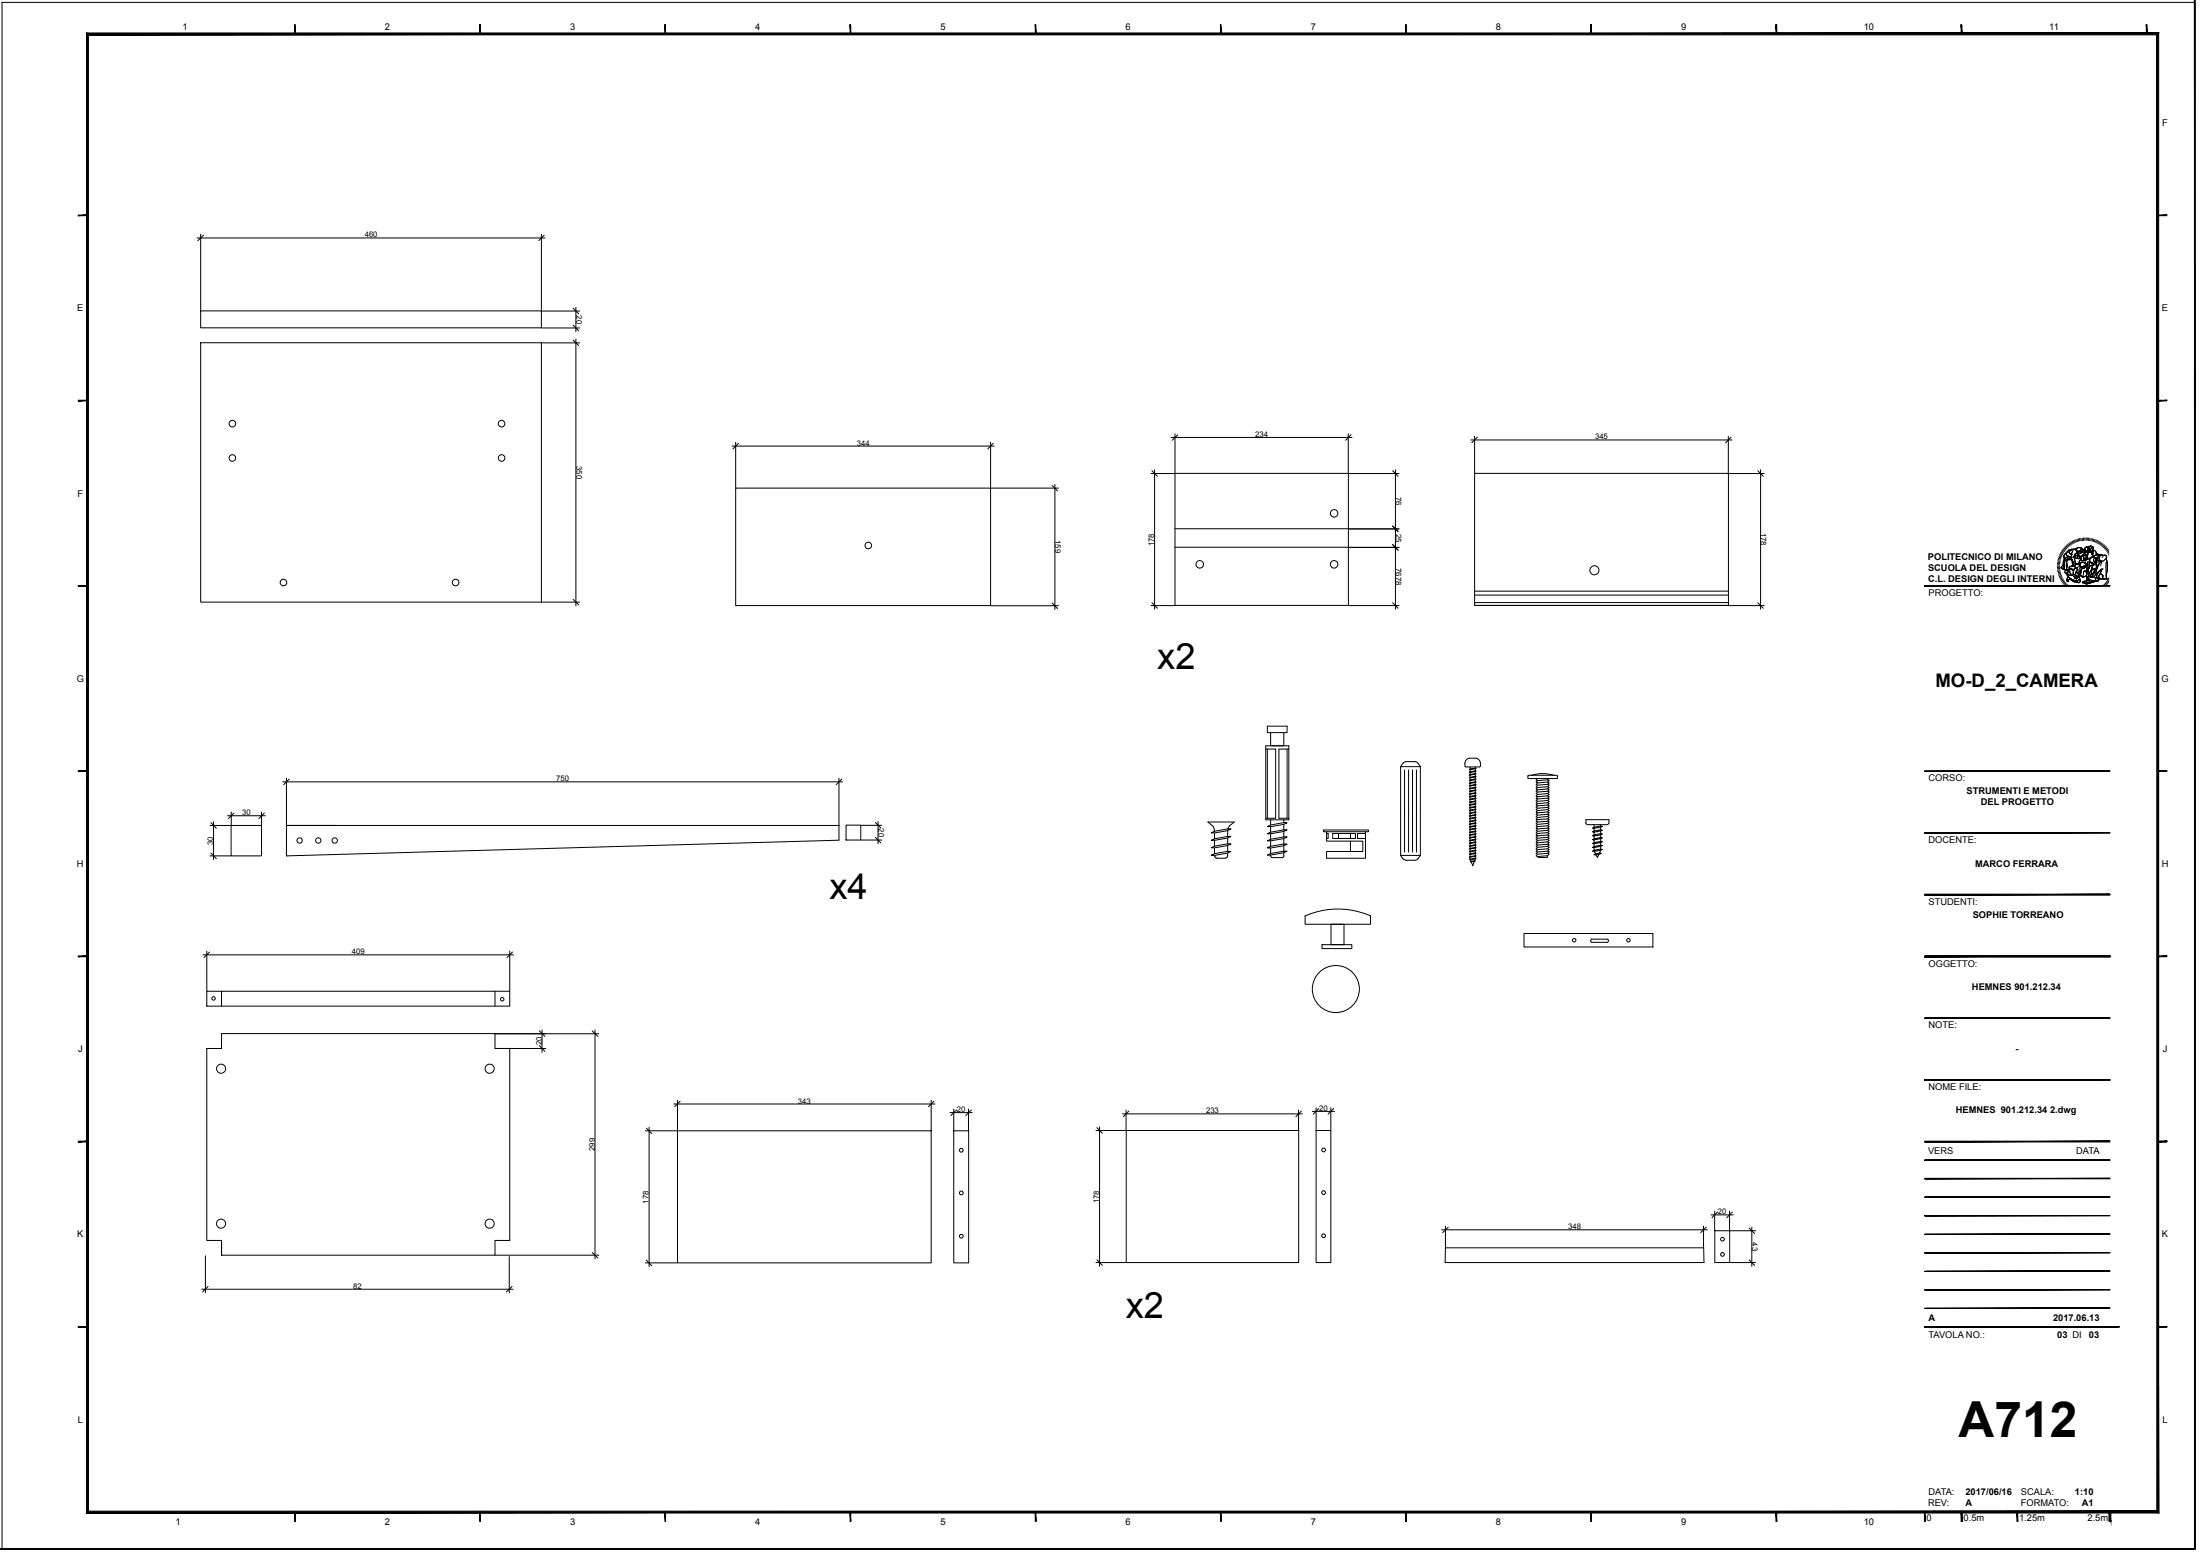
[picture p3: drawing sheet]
<svg xmlns="http://www.w3.org/2000/svg" width="594mm" height="420mm" viewBox="0 0 594 420" stroke-linecap="round" stroke-linejoin="round" font-family="sans-serif">
<g fill="none" stroke="#000" stroke-width=".27">
<path d="M.6 .6h592v417.5h-592zM53.2 64.2h94M54.2 63.2v20.7M54.9 63.5l-1.5 1.5M146.2 63.2v20.7M146.9 63.5l-1.4 1.5M54.2 92.5h92v70h-92zM54.2 83.9h92v4.6h-92zM146.3 84h10.2M146.3 88.5h10.2M146.3 92.6h10.2M154.7 83.2l1.6 1.5"/>
<path d="M154.7 87.8l1.6 1.5M154.7 91.8l1.6 1.5M155.5 82.9v6.6M155.5 91.5v72M198.6 119.4v12.3M199.4 119.6l-1.5 1.6M267.5 119.4v12.3M268.2 119.6l-1.5 1.6M316.2 118.1h48.8M317.2 117.1v46.3h46.9v-35.6h-46.9M318 117.4l-1.5 1.4M364 117.1v10.6"/>
<path d="M364.8 117.4l-1.5 1.4M397.1 118.8h70.6M398.1 117.7v10M398.9 118l-1.5 1.5M466.6 117.7v10M467.4 118l-1.5 1.5M197.7 120.4h70.7M198.6 131.8h68.9v31.7h-68.9zM267.5 131.8h18.3M284.1 131l1.4 1.5M284.8 130.8v33.7M310.8 127.8h6.4"/>
<path d="M311 127.1l1.5 1.5M311.7 126.8v37.6M364.1 127.8h13.6M376 127.1l1.5 1.5M376.8 126.8v37.6M398.1 127.8h68.6v35.6h-68.6zM466.7 127.8h9.6M474.6 127.1l1.5 1.5M475.4 126.8v37.6M317.2 142.7h46.9M317.2 147.7h46.9M364.1 142.8h13.6"/>
<path d="M364.1 147.8h13.6M376 142l1.5 1.5M376 147l1.5 1.5M398.1 159.6h68.6M555.5 152.5h.6M555.5 152.8h.6M555.5 152.1l.7 .1M555.5 151.7l.7 .2M555.6 151.4l.7 .1M555.7 151.1l.6 .1M555.8 150.7l.6 .2M555.9 150.4l.6 .2"/>
<path d="M556 150l.6 .3M556.1 149.7l.6 .3M556.1 153.1l-.6 .1M556.2 153.5h-.7M556.2 153.8l-.7 .1M556.3 149.4l.6 .3M556.3 154.1l-.7 .1M556.3 154.4l-.6 .2M556.4 154.7l-.6 .3M556.4 149.1l.6 .3M556.5 155.1l-.7 .2M556.6 155.4l-.6 .2"/>
<path d="M556.6 148.8l.6 .3M556.7 155.7l-.6 .2M556.8 148.5l.6 .4M556.9 156l-.6 .3M557 148.2l.6 .4M557 156.3l-.6 .3M557.1 151.6v.1M557.1 153.6l.1 .1M557.2 156.5l-.6 .4M557.2 153.6h.1M557.2 153.6l.1 .1M557.2 153.6h-.1"/>
<path d="M557.2 153.6v.1M557.2 150.3l.2 .2M557.2 153.5v.1M557.2 153.7l.5 .2M557.2 150.3l.3 .2M557.3 147.9l.5 .4M557.3 150.5l.1 .4M557.3 150.5h.1M557.4 150.4h.1M557.4 156.8l-.6 .4M557.4 150.5h.1M557.4 150.4l-.1 .1"/>
<path d="M557.4 150.9l.4 .1M557.4 150.9l-.2 .3a2.82 2.82 0 0 1-.7 2.1l.3 .2M557.4 149.7v.1M557.4 149.7l-.2 .3v.3M557.4 152.7l-.2 .8M557.5 147.6l.5 .5M557.5 151.4l-.1 1.3M557.5 151.5l-.1 .4M557.5 150.9h.1M557.5 157.1l-.5 .4M557.5 150.9l-.2 .5-.2 1.4-.3 .7 .4 .1M557.5 153.8l.6 .1"/>
<path d="M557.7 151.1l-.2 .4M557.7 151.1l-.1 .1M557.7 147.4l.5 .4M557.7 157.3l-.5 .4M557.8 151h.1M557.8 151l.4 .1M557.8 151l-.1 .1M557.9 153.9l-.3 .2-.1 .4 .3 .2 .2-.1M557.9 149.2h.1M557.9 149.2l-.5 .5M558 149.2h.1M558 157.6l-.6 .4"/>
<path d="M558 149.2a1.21 1.21 0 0 0 1.2 1.2M558 149.2h-.1M558 154.6h.1M558 147.1l.5 .5M558 153.2l.1 .7M558 149.1v.1M558 153.2v.6M558 153.8v.1M558.1 153.9h.1M558.1 153.9l.4 .2M558.1 154.5l-.1 .1M558.1 154.5v.4l.3 .2"/>
<path d="M558.1 152.9l-.1 .3M558.1 152.9l-.1 .9M558.1 151.2v1.7M558.2 155h.1M558.2 150.5h-.7M558.2 155l.1 .6M558.2 150.5l.3 .2M558.2 155l.2 .1M558.2 151.1h.1M558.2 157.8l-.5 .5M558.2 154.4l-.1 .1M558.2 151.1l-.1 .1"/>
<path d="M558.3 155.6h.1M558.3 146.9l.4 .5M558.3 155.6l-.3 1 .2 .3 .3 .1M558.3 148.8l-.3 .3M558.3 155.6l.9 .7 1.3 .5M558.3 156.6l.5-.3 1.3 .8 .8 .1M558.3 156.6l.2 .2M558.3 157h.1M558.3 156.6l.1 .1M558.4 154.3l-.2 .1M558.4 154.3h.3M558.4 158l-.4 .5"/>
<path d="M558.4 155.1h1.4M558.5 156.8h.1M558.5 157h-.1M558.5 154.3l.6 .6M558.5 146.7l.5 .5M558.5 156.8v.2M558.5 154.1l.2 .2M558.7 154.3h.1M558.7 158.3l-.5 .5M558.8 153.6h.1M558.8 146.5l.4 .5M558.9 153.6l-.4 .5"/>
<path d="M558.9 148.3l-.6 .5M558.9 148.3l-.3 .2M558.9 158.4l-.4 .6M559 148.6l-.3 .5 .3 .5h.3M559 148.6l-.2 .2M559.1 153.4h.1M559.1 153.4l.7 .7M559.1 153.5h.1M559.1 146.3l.4 .6M559.1 153.5l-.2 .1M559.1 154.9h.1M559.2 158.6l-.4 .6"/>
<path d="M559.2 150.4l-.7 .3M559.3 150.4h.1M559.3 149.6h.1M559.3 149.6l.1 1.4M559.3 156.6l.3 .2M559.4 151h.1M559.4 151l.1 .3M559.4 151l-1.2 .1M559.5 146.1l.3 .6M559.5 158.8l-.4 .6M559.5 151.3l.1 .1M559.5 151.4l.2 1.3"/>
<path d="M559.6 151.5l.1 .1M559.6 151.4v.1M559.6 151.6h.1M559.7 159l-.3 .6M559.7 151.6l.2 .3M559.7 148.6l-.4 1M559.8 145.9l.3 .7M559.8 154.6v.5M559.8 155.1h.1M559.8 155.1l.4 1M559.8 154.1h.1M559.8 151.8v.1"/>
<path d="M559.8 151.9l.1 .1M559.8 154.4v.3M559.9 151.9v.8M559.9 154.1l-.1 .5M559.9 152.7h.1M559.9 152.7l-.4 .1a.54 .54 0 0 0-.6 .1 .54 .54 0 0 0-.1 .7M559.9 150.2h.1M559.9 150.3h.1M559.9 150.2v.1M560 148.3h.1M560 148.3h.4M560 150.3l.4 1.6"/>
<path d="M560 148.3l-1 .3M560 148.3h-1.1M560 159.1l-.3 .6M560.1 145.8l.3 .6M560.2 156.1h.1M560.2 149.7l-.3 .5M560.2 150.1l.1 .2M560.2 150.1l-.2 .2M560.2 157.1l.4 .1M560.2 150.2l.1 .1M560.2 150.1l-.3 .2M560.3 150.3l.2 .3 .6 .1"/>
<path d="M560.3 159.3l-.2 .6M560.3 155.2l.3 .1M560.4 148.3h.1M560.4 152.4h.1M560.4 152.4l-.1 .3h-.4M560.4 153.3l.6 .4v.3l-.3 .1M560.4 148.2v.1M560.4 148.3l.3 .3M560.4 151.9l.1 .1M560.4 155.9h.1M560.4 155.9l-.2 .2M560.5 156.8h.1"/>
<path d="M560.5 145.7l.2 .6M560.5 156.8l.4 .2M560.5 152l.3 .2M560.5 155.7h.1M560.5 148.1h.1M560.5 148.1l-.1 .2M560.5 154.5l-.2 .7M560.5 155.7l.4 .4M560.5 155.7l.2 .6-.3-.4M560.5 148.1l-.1 .1M560.6 154.4h.1M560.6 149.4h.1"/>
<path d="M560.6 148.1h-.1M560.6 154.4l-.1 .1M560.6 149.4l-.4 .3M560.6 157.2h.3M560.6 159.4l-.2 .6M560.6 154.4l.4 .1M560.6 155.3l.4 .4M560.7 148.6h.1M560.7 148.6l.1 .2M560.7 148.6v.5M560.7 154.1h.1M560.7 148.7l.3 .2"/>
<path d="M560.7 149.1l-.1 .3M560.7 154.1l-.2 .4M560.7 149.1l-.5 .6M560.8 145.6l.2 .6M560.8 152.2h.1M560.8 148l-.2 .1M560.9 156.1h-.1M560.9 152.2l.1 .1M560.9 148.9h.4M560.9 148l-.3 .1M560.9 152.2l-.5 .2M561 147.8h.1"/>
<path d="M561 149.8h.1M561 154.5h.1M561 159.5l-.3 .6M561 149.8v.1M561 154.5l.5 1.7M561 149.8l-.8 .3M561 147.8l-.1 .2M561 147.8h.5M561 152.3l.5 .2M561 155.7l.1 .1M561 149.9h.1M561 149.9l.3 .2"/>
<path d="M561 155.8l-.3-.1 .2 .4M561.1 149.6h.1M561.1 153.1l-.6 .1-.6 .9M561.1 155.8l-.1 .1M561.1 149.6l-.1 .3M561.1 149.6l-.3 .1M561.1 145.4l.2 .7M561.1 148.9h.2M561.2 149.2h.1M561.2 149.2l-.6 .2M561.2 149.2l-.1 .4M561.2 147.8h-.2"/>
<path d="M561.3 150.1h.1M561.3 152.8l.5 .3 .2 .5M561.3 159.6l-.2 .6M561.3 150.1l-.3 .1-.1 .3 .6 .3M561.4 150.1h.1M561.4 150.1l.4 .1-.2 .1v.4M561.4 150.1l-.2 .2M561.4 153.3l.2 .5v.4M561.4 148.8l-.1 .1M561.5 152.5h.1M561.5 145.3l.1 .7M561.5 156.2l-.1 .1a.8 .8 0 0 1-.9 .5"/>
<path d="M561.5 152.5l.3 .5M561.5 152.5l.4 .5M561.5 156.2a.58 .58 0 0 1 .2 .8 .58 .58 0 0 1-.8 .2M561.5 147.8h.1M561.5 147.8h.2M561.5 152.2h.1M561.5 152.2v.3M561.5 151.4l-.2 .6M561.6 154.2h.1M561.6 159.6l-.2 .7M561.6 151.3l-.3 1.1 .2 .1 .5-.7M561.6 154.2l-.6 .3"/>
<path d="M561.6 150.7l-.1 .1M561.6 147.8l.5 .2M561.7 149.2h.1M561.7 147.8l.4 .2M561.7 151l.3 .3M561.8 151.1l-.2 .2M561.8 151.1l.2 .2M561.8 154.5l-.3 .6 .8 .7M561.8 151.1l-.3 .3M561.8 148.8l.1 .1M561.8 154.5l-.6 .8M561.8 151v.1"/>
<path d="M561.8 154.5h.1M561.8 145.3l.1 .7M561.8 148.4l.1 .1M561.8 148.4l.2 .1M561.8 148.4l-.4 .4M561.8 154.4v1M561.8 154.1l-.2 .1M561.8 155.4l.5 .4M561.8 150.8h.1M561.8 150.8l-.1 .2M561.8 153l.1 .1M561.8 148.9h.1"/>
<path d="M561.8 155.4h.1M561.9 149.2h.1M561.9 159.7l-.1 .7M561.9 153v.2M561.9 149.2l-.3 .2-.4-.2M561.9 148.5h.1M561.9 153.1h.1M561.9 153.1l.3 .2M561.9 154l-.1 .5M561.9 153.2h.2M561.9 150.7l-.1 .3M561.9 153.1l.1 .2"/>
<path d="M561.9 153.9l-.1 .2M561.9 153.9v.2M562 151.8h.6l.5 .3 .3 .4M562 149.2h.1M562 153.3v.1M562 153.4v.2M562 151.8h.7M562 151.8l-.5 .4M562 148l.4 .4M562 148.5l.2 .1M562 153.7l-.1 .2M562 153.6h.1"/>
<path d="M562 151.8h.6M562 151.3h.2M562 151.3h.5M562 153.6l-.1 .4M562 153.6l-.1 .3M562.1 153.3h-.1M562.1 153.2h.1M562.1 153.3l.1 .1M562.1 150h.1M562.1 153.2l.4 .3M562.1 150l-.3 .8M562.1 150l-.1 .3"/>
<path d="M562.2 148.6h.1M562.2 145.3l.1 .6M562.2 153.3l.4 .1M562.2 148.6l-.2 .6M562.2 159.8l-.1 .7M562.3 155.8h.1M562.3 157h.1M562.3 157l1.1 .4M562.3 157.3l1.1 .4M562.3 157v.3M562.3 151.3h.2M562.3 153l-.4 .1 .1 .2"/>
<path d="M562.4 153l-.4 .1M562.4 153l-.3 .2M562.4 153h-.1M562.4 149v.1M562.4 148.4h.1M562.4 148.6h-.2M562.4 148.3v.1M562.4 153.5h.1M562.4 149l.3 .3M562.4 149.7l-.3 .3M562.4 149.7h.1M562.4 148.4v.2"/>
<path d="M562.4 148.5v.1M562.5 145.2l.1 .7M562.5 159.8v.7M562.5 149.7l-.1 .3 .2 .5M562.5 148.8l-.4 .2h.3M562.5 148.8l.4 .1M562.6 148.8h.1M562.6 152.9l-.2 .1M562.6 150.5l.6 .2M562.6 150.5l.1 .3M562.6 152.8v.1M562.6 152.8l-.2 .2"/>
<path d="M562.6 151.3h.1M562.6 153.4l-.1 .1M562.6 154.1l-.3 1.7M562.6 153.3h.1M562.7 151.8l.2 .2M562.7 150.8l-.1 .5M562.7 151.8v.1M562.7 149.7h.2M562.7 151l-.2 .3M562.7 149.3h.1M562.7 149.3h.3M562.7 152.9l.1 .1"/>
<path d="M562.7 153.2h.1M562.8 149.7h-.3M562.8 149.6l-.3 .1M562.8 153h.1M562.8 153h-.1M562.8 149.6l.3 .1M562.8 149.7h.1M562.8 153.2l-.2 .2M562.8 150h.1M562.8 150l-.1 .1M562.9 159.8l-.1 .7M562.9 148.4l.3 .2 .3 .4"/>
<path d="M562.9 148.4l-.3 .4M562.9 145.2v.6M562.9 152.7h.4M562.9 152.7h.2M562.9 152.7l-.3 .2M562.9 149.7l.6 .4M562.9 152.7l-.3 .1M562.9 148.9h.1M562.9 148.9h.3v.3M562.9 148.9l.1 .1M563 154h.1M563 154l.2 .4"/>
<path d="M563 151.3l-.1 .6M563 149.6l.2 .2M563 149.6l-.6 .1M563 149.3h-.1M563 149.7l.3 .3M563.1 154.2l.1 .2M563.1 152.7l-.3 .5M563.1 152l.2 .5M563.1 149.8l.2 .3M563.1 149.2l-.1 .1M563.2 151.2l-.3 .1M563.2 149.2h.1"/>
<path d="M563.2 159.8v.7M563.2 150.7l.2 .3M563.2 149.2h-.1M563.2 145.2v.6M563.2 151.1v.2h-.6M563.3 149.9l.2 .3M563.3 150.3l-.2 .1M563.3 150l.1 .4M563.3 150v.1M563.3 150.1l-.1 .1M563.3 151h.1M563.3 155.5h.1"/>
<path d="M563.3 152.7h-.2M563.3 152.5v.2M563.3 151l-.4 .3h-.9M563.3 151l-.1 .1M563.3 155.5l-1 .3M563.3 155.5l.1 .1M563.3 150.1l.1 .3M563.4 157.5h.1M563.4 150.6l-.2 .3M563.4 150.4v.2M563.4 150.6l-.1 .4M563.4 152.5l-.1 .2"/>
<path d="M563.4 157.4v.3M563.4 150.6l-.2 .1M563.4 153.6l-.1 .5-.3-.1M563.4 155.6l.1 .6M563.5 154.3h.1M563.5 150.1h.1M563.5 149h.1M563.5 156.7h.1M563.5 154.3v.4l.1-.3M563.5 150.2l.1 .3M563.5 153.9v.3M563.5 154.3l-.3 .1"/>
<path d="M563.5 156.7l-1.2 .3M563.5 149l-.4 .2M563.5 154.1h.1M563.5 153.6h.1M563.5 156.2h.1M563.5 152.5h.1M563.5 147.7l-.6 .3v.4M563.5 159.8v.7M563.5 154.2v.1M563.5 153.6h-.1M563.5 152.9l-.1 .7M563.5 156.2v.5"/>
<path d="M563.5 156.7l-.1 .4M563.5 150.2v.2M563.5 150.4l.1 .3M563.5 150v.2M563.5 150.4l.1 .1M563.5 151h-.2M563.5 148.6l.1 .4M563.5 150v.1M563.6 145.2l-.1 .7M563.6 150.5v.4l-.3 .1M563.6 150.5l.6 .3M563.6 154.4h.1"/>
<path d="M563.6 148.9l.1 .9M563.6 154.4l-.3 1.1M563.6 153.9l-.1 .2M563.6 148.9l-.1 .1M563.7 151.6l-.2 1.3M563.7 149.8l-.2 .2M563.7 149.8l-.1 .1M563.8 152.7l-.3 .2M563.8 148v.2M563.8 147.6l-.3 .1M563.8 147.6l.2 .1M563.8 159.8l.1 .7"/>
<path d="M563.9 153.4h.1M563.9 153.4l-.4 .2M563.9 153.4l-.3 1M563.9 147.8l-.1 .4M563.9 147.8l-.1 .1M563.9 155.7h.1M563.9 151.6l-.4 .9M563.9 155.7h-.2l-.2 .5M563.9 155.7l.1 .9M563.9 155.7l.2 1.2-.3-.8-.3 .6M564 147.7h.1M564 145.2l-.1 .7"/>
<path d="M564 147.7l-.1 .1M564 156.6l-.5 .1M564 148.6h.1M564 156.6v.1M564 148.6l.3 .4 .5-.1M564.1 151.2l.1 .1M564.1 151.2l.5 .7M564.2 159.7l.1 .7M564.2 150.8h.1M564.2 150.8l-.1 .4M564.2 151.3l.1 .4M564.2 150.8l-.1 .2-.4-.2"/>
<path d="M564.2 148.4h.2M564.3 152.7l-.4 .7M564.3 156.5l-.3 .1M564.3 156.5l1.1 .3M564.3 156.6l-.8 .1M564.3 148.5h.1M564.3 145.3l-.1 .6M564.3 148.9h.1M564.3 151.7h.1M564.3 151.7v.1a.58 .58 0 0 0 0 .9M564.3 151.7l.3 .2M564.4 148.1l-.6 1.1v-1"/>
<path d="M564.4 150.6l-.2 .2M564.4 148.7l.1 .1M564.4 155.6h.1M564.4 147.4a.62 .62 0 0 1 .8 .7l-.1 .6M564.4 155.6l.2 .2 .5-.1M564.5 159.7l.1 .7M564.5 150.5l-.1 .2M564.6 151.9l.3 .3M564.6 147.4l-.6 .3M564.6 145.3l-.1 .7M564.7 153.9h.1M564.7 153.7l-.3 1.9"/>
<path d="M564.7 148.6h.1M564.7 153.7h.1M564.7 153.7l-.7 1.1-.1 .9M564.7 150.4l-.2 .1M564.7 148l-.3 .1M564.7 148.6h.2M564.8 153.7h.1M564.8 148.9h.1M564.8 148.9v.7l.1-.2M564.8 153.7l-.1 .2M564.8 159.6l.1 .7M564.8 147.9h.1"/>
<path d="M564.8 147.9l.3 .5-.3 .5M564.8 147.9l-.1 .1M564.8 152.2h.1M564.9 152.2h.1M564.9 149.4l-.1 .1M564.9 149.4h.1M564.9 149.4l.2 .5M564.9 149.6l.2 .3M565 155.4l.2 .2M565 151.9h.1M565 155.4l.1 .1M565 150.3h.1"/>
<path d="M565 145.4l-.1 .7M565 152.2h-.1M565 152.2h.1M565.1 150.3l-.4 .1M565.1 152.2h.1M565.1 155.5l.1 .1M565.1 152.6h.1M565.1 159.5l.2 .7M565.1 152.6l-.4 1.1M565.1 152.6l-.9 .1M565.1 148.7l-.2 .7M565.1 150.3l.2 .1"/>
<path d="M565.1 155.7l-.2 .1M565.1 153.6l-.4 .1M565.1 148.4h.1M565.1 149.9l.2 .1M565.1 151.8l-.2 .1M565.1 148.5l.1 .2M565.2 152.1l-.3 .1M565.2 150.3l.2 .1M565.2 150.3l-.5 .1M565.2 152.2h.1M565.2 148.4l.5 .4 .4 .6M565.2 153.6l-.4 .1"/>
<path d="M565.2 155.6l-.1 .1M565.2 148.4h-.1M565.2 151.1l.1 .1M565.3 150.4h.1M565.3 150.1l-.3 .2M565.3 150.4l.9 .3M565.3 150v.1M565.4 145.5l-.3 .7M565.4 159.4l.3 .7M565.4 150.4l.3 .1M565.4 150l-.1 .1M565.4 157.1l-2 .6"/>
<path d="M565.4 156.8l-2 .6M565.4 156.8v.3M565.4 157.1l-2 .6-1.1-.4M565.5 153.6h.1M565.5 150.5h.5M565.5 153.6h.4M565.5 153.6h-.4M565.5 153.6l-.5 1.8M565.6 152h.1M565.6 152l-.5 .6M565.6 152l-.3 .2M565.7 151.9h.1"/>
<path d="M565.7 149.9l-.3 .1M565.7 149.9l-.4 .1M565.7 151.9l-.1 .1M565.7 145.6l-.3 .7M565.7 159.3l.3 .6M565.7 151.5v.4M565.8 149.3l.5 .4M565.8 151.6h.1M565.8 155v.2l.3 .2M565.8 151.6l-.1 .2M565.8 151.6l.2 .1M565.8 149.9l-.4 .1"/>
<path d="M565.9 151.1v.1M565.9 155l-.1 .1M565.9 149.8l-.2 .1M566 150.5h-.2a.63 .63 0 0 1 0 .7 .63 .63 0 0 1-.6 .4l.2-.8a.71 .71 0 0 0-.7-.2 .71 .71 0 0 0-.5 .7M566 150.5l.3 .3zM566 152v.2a3.8 3.8 0 0 1-.6 2.6l.2 1.2 .3 .2M566 151.9v.1M566 145.8l-.2 .6M566 159.2l.3 .6M566 151.7v.3M566 151.7v.2M566.1 149.4h.1"/>
<path d="M566.1 149.4l.2 .3M566.2 154.7h.1M566.2 150.7h.1M566.2 154.7l-.3 .3M566.2 154.7l-.4 1.8a.48 .48 0 0 0 .4 .4 .48 .48 0 0 0 .5-.3l-.2-.3M566.3 151.1l-.3 .5-.8 .6M566.3 150.7v.4M566.3 151.1l-.6 .8M566.3 150.7h-.1M566.3 150.9l.9 .7M566.3 159.1l.3 .5M566.3 149.7l-.5 .2"/>
<path d="M566.3 150.5v.2M566.3 149.7h.1M566.3 145.9l-.2 .6M566.3 152.5v.5M566.4 149.7l.5 .1M566.4 149.7h-.1M566.4 150.3l-.1 .3M566.4 150.3l-.1 .4M566.4 149.7l-.5 .1M566.5 156.2h.1M566.5 156.2l1.7 .1M566.5 156.2l.4 .1"/>
<path d="M566.5 156.2v.1M566.5 156.3h.1M566.6 158.9l.3 .6M566.6 155.5l-.1 .7M566.6 150l-.2 .3M566.7 146.1l-.4 .6M566.8 151.6l-.9 .1M566.8 155.9l.6 .4M566.9 149.8h.1M566.9 149.8l-.3 .2M566.9 158.7l.3 .6M567 146.2l-.4 .6"/>
<path d="M567 149.7l-1.1 .1M567 149.7h.3M567 149.7l-.4 .3M567.1 158.5l.4 .6M567.1 154.7l.9 .8M567.2 151.6a6.5 6.5 0 0 0-1.4 3.4M567.2 151.6h.2M567.2 154.4l-.6 1.1M567.2 154.4l-.5 1.1M567.3 146.4l-.4 .6M567.3 149.7a.94 .94 0 0 0-.5 1.1 .94 .94 0 0 0 .8 .7M567.3 149.7l.4 .1"/>
<path d="M567.3 153.7h.1M567.3 153.7l-.1 .7M567.3 153.7l-1.1 1M567.4 158.3l.4 .6M567.4 151.6l-.2 1.1M567.6 146.6l-.4 .6M567.6 155.1v.7l.6 .5M567.6 158.1l.5 .5M567.6 151.5h.1M567.7 149.8l.2 .2a.52 .52 0 0 1 .7 0 .52 .52 0 0 1 .1 .6M567.7 149.8l.2 .1a.55 .55 0 0 1 .9 .5l-.1 .3M567.8 153.6l-.5 .1"/>
<path d="M567.8 150.2l-.2 .3M567.9 146.8l-.5 .6M567.9 157.9l.5 .5M568.1 157.7l.5 .5M568.2 147.1l-.5 .5M568.4 157.4l.5 .5M568.4 147.3l-.5 .5M568.6 157.2l.5 .4M568.6 151.8l.1 3.2M568.7 147.5l-.5 .6M568.7 150.7l-1.3 .9M568.7 150.7l.3 1.5v1.4"/>
<path d="M568.7 150.7l.3 1.9M568.7 155v.8M568.7 155v.1M568.7 155.8l.2 .5h-.7M568.7 156.9l.6 .4M568.9 147.8l-.5 .5M569 156.7l.5 .4M569 154l-.3 1M569 153.2l-.3 2.6M569.1 148.1l-.5 .4M569.1 156.4l.6 .3M569.3 156.1l.6 .3"/>
<path d="M569.3 148.4l-.5 .4M569.4 155.8l.6 .3M569.6 148.7l-.6 .4M569.6 155.5l.6 .3M569.7 155.2l.6 .3M569.7 149l-.6 .3M569.8 154.9l.6 .2M569.8 154.6l.7 .2M569.9 149.3l-.6 .3M569.9 154.3l.7 .1M570 154l.7 .1M570.1 149.6l-.7 .3"/>
<path d="M570.1 153.6l.6 .1M570.1 153.3l.6 .1M570.1 153l.7 .1M570.2 150l-.6 .2M570.3 150.3l-.6 .2M570.4 150.6l-.6 .2M570.5 151l-.6 .1M570.6 151.3l-.7 .1M570.7 151.6l-.7 .2M570.7 152.4h-.6M570.7 152l-.6 .1M570.8 152.7h-.7"/>
<path d="M146.3 162.5h10.2M154.7 161.8l1.6 1.5M267.5 163.5h18.3M284.1 162.7l1.4 1.6M310.8 163.5h6.4M311 162.7l1.5 1.5M364.1 163.5h13.6M376 162.7l1.5 1.5M398.1 163.4h68.6M398.1 162.7h68.6M398.1 160.6h68.6M466.7 163.5h9.6"/>
<path d="M474.6 162.7l1.5 1.5M342.2 196h5.3v1.7h-5.3zM343.1 197.7v3.6M346.6 197.7v3.6M62.4 219.2v3.6M63.2 219.5l-1.5 1.4M70.6 219.2v3.6M71.4 219.5l-1.5 1.4M76.3 211h151.2M77.3 210v21l149.2-4.2v-16.8M78.1 210.3l-1.5 1.5M227.3 210.3l-1.5 1.5"/>
<path d="M341.8 201.3h6.2v20h-6.2zM341.8 202.2h2.6v18.7h-2.6M342.2 202.2v18.7M347.5 202.2v18.7M348 202.2h-2.7v18.7h2.7M378.2 207.1v23.7M378.2 206.9h5.3M378.8 206l-.6 1.1M378.9 206l.7-.4 2.8 .1 .5 .3 .6 1.1v23.8l-.6 .9-.5 .3-2.8 .1-.7-.4M379.2 207.8v22.2M380.3 207.8v22.2M381.4 207.8v22.2"/>
<path d="M382.4 207.8v22.2M395.8 207h3.7M395.8 207a1.5 1.5 0 0 1 .9-2.3h1.9a1.52 1.52 0 0 1 .9 2.3M396.7 207.7l1.9-.3zM396.7 208.5l1.9-.4zM396.7 209.2l1.9-.3zM396.7 209.9l1.9-.3zM396.7 210.7l1.9-.4zM396.7 211.4l1.9-.3zM396.7 212.1l1.9-.3zM396.7 212.9l1.9-.3zM396.7 213.6l1.9-.3z"/>
<path d="M396.7 214.4l1.9-.4zM396.7 215.1l1.9-.3zM396.7 215.9l1.9-.4zM396.7 216.6l1.9-.4zM396.7 217.3l1.9-.3zM396.7 218.1l1.9-.4zM396.7 218.8l1.9-.3zM396.7 219.6l1.9-.4zM396.9 207v.6M396.9 207.7v.6M396.9 208.5v.6M396.9 209.2v.6"/>
<path d="M396.9 210v.5M396.9 210.7v.6M396.9 211.5v.5M396.9 212.2v.6M396.9 212.9v.6M396.9 213.7v.5M396.9 214.4v.6M396.9 215.1v.6M396.9 215.9v.6M396.9 216.6v.6M396.9 217.4v.5M396.9 218.1v.6"/>
<path d="M396.9 218.8v.6M396.9 219.6v.5M398.3 207v.4M398.3 207.5v.6M398.3 208.2v.6M398.3 209v.6M398.3 209.7v.6M398.3 210.4v.6M398.3 211.2v.6M398.3 211.9v.6M398.3 212.7v.5M398.3 213.4v.6"/>
<path d="M398.3 214.1v.6M398.3 214.9v.5M398.3 215.6v.6M398.3 216.4v.5M398.3 217.1v.6M398.3 217.9v.5M398.3 218.6v.6M398.3 219.3v.6M412.7 209.3h7.6M412.7 209.3l-.2 .2 .2 .7h7.6l.2-.7-.2-.2M413.4 209.3a9.6 9.6 0 0 1 6.2 0M415.1 210.2l-.4 .3 .5 .2 2.6-.2 .4-.3"/>
<path d="M417.8 210.5l.5 .2-.5 .4-2.6 .2-.5-.2 .5-.4M417.8 211.1l.5 .2-.5 .4-2.6 .2-.5-.1 .5-.5M417.8 211.7l.5 .2-.5 .5-2.6 .2-.5-.2 .5-.5M417.8 212.4l.5 .1-.5 .4-2.6 .3-.5-.2 .5-.4M417.8 212.9l.5 .3-.5 .4-2.6 .2-.5-.2 .5-.4M417.8 213.6l.5 .2-.5 .4-2.6 .2-.5-.1 .5-.5M417.8 214.2l.5 .2-.5 .4-2.6 .3-.5-.2 .5-.5M417.8 214.8l.5 .2-.5 .4-2.6 .3-.5-.2 .5-.4M417.8 215.4l.5 .2-.5 .5-2.6 .2-.5-.2 .5-.4M417.8 216.1l.5 .1-.5 .5-2.6 .2-.5-.2 .5-.4M417.8 216.7l.5 .2-.5 .4-2.6 .2-.5-.1 .5-.5M417.8 217.3l.5 .2-.5 .4-2.6 .3-.5-.2 .5-.5"/>
<path d="M417.8 217.9l.5 .2-.5 .4-2.6 .3-.5-.2 .5-.4M417.8 218.5l.5 .2-.5 .5-2.6 .2-.5-.2 .5-.4M417.8 219.2l.5 .1-.5 .5-2.6 .2-.5-.2 .5-.4M417.8 219.8l.5 .2-.5 .4-2.6 .3-.5-.3 .5-.4M56.7 222.8h5.7M56.7 231h5.7M56.9 222l1.5 1.6M56.9 230.3l1.5 1.5M57.7 221.8v10.2M61.4 220.2h10.2M62.4 222.8h8.2v8.2h-8.2zM77.3 222.8h149.2"/>
<path d="M228.4 222.7h4v4h-4zM232.5 222.8h5.6M232.5 226.7h5.6M236.3 222l1.5 1.5M236.3 226l1.5 1.5M237.1 221.8v6M327 224.8l.9-.4 4.5-.7-.9 .5-3.6 .6zM327 226.8l.9-.4 4.5-.6-.9 .4zM327 228.8l.9-.4 3.6-.6h.9l-.9 .4-3.6 .7zM327 230.9l.9-.5 3.6-.6h.9l-.9 .5-3.6 .6zM327.5 223l.4 1.1M327.5 223l-1.4-1.1h7.1l-1.3 1.1"/>
<path d="M327.9 224.1v.3M327.9 224.8v1.6M327.9 226.8v1.6M327.9 228.9v1.5M327.9 230.9v.1M328 231l.3 .5 .2 .1M328.5 231.7h2.3M331.5 230.3l-.1 .9-.6 .4M331.5 224.2v1.6M331.5 226.2v1.6M331.5 228.2v1.6M331.9 223l-.3 .8"/>
<path d="M342.2 223.1l.9-.4 3.5-.7 .9 .1-.9 .4-3.5 .6zM342.2 225.1l.9-.5 4.4-.6-.9 .4zM342.2 227l.9-.5 4.4-.6-.9 .5zM342.2 228.9l.9-.5 3.5-.6h.9l-.9 .5-3.5 .6zM342.2 230.8l.9-.4 4.4-.6-.9 .4zM343.1 221.3v1.4M343.1 223.1v1.5M343.1 225.1v1.4M343.1 227v1.4M343.1 228.9v1.5M346.6 230.2v1.1l-.4 .2h-2.7l-.3-.2-.1-.5M346.6 221.3v.7"/>
<path d="M346.6 222.5v1.5M346.6 224.4v1.5M346.6 226.4v1.4M346.6 228.3v1.5M357.4 224h12.1v.5h-12.1zM358.2 224.5v2.5h9.8v2.8h-9.8v1.9h10.5v-7.2M358.2 225h.4v1.3h-.4M359.8 225h6.2v1.3h-6.2zM361.4 225v1.3M364.6 225v1.3M364.6 227v2.8M368.7 225h-2.2v1.3h2.2"/>
<path d="M378.2 230.9h5.3M378.2 230.8l.1 .2M378.2 231l.6 .8M396.7 220.3l1.9-.4zM396.7 221l1.9-.3zM396.7 221.8l1.9-.4zM396.7 222.5l1.9-.3zM396.7 223.2l1.9-.3zM396.7 224l1.9-.4zM396.7 224.7l1.9-.3zM396.7 225.4l1.9-.3zM396.7 226.2l1.9-.3z"/>
<path d="M396.7 226.9l1.9-.3zM396.7 227.7l1.9-.4zM396.7 228.4l1.9-.3zM396.7 229.1l1.9-.3zM396.7 229.9l1.9-.4zM396.7 230.6l1.9-.3zM396.7 231.4l1.9-.4zM396.7 232l1.9-.3zM396.9 231.4l.1 .5M396.9 220.3v.6M396.9 221v.6M396.9 221.8v.5"/>
<path d="M396.9 222.5v.6M396.9 223.3v.5M396.9 224v.6M396.9 224.8v.5M396.9 225.5v.6M396.9 226.2v.6M396.9 227v.5M396.9 227.7v.6M396.9 228.4v.6M396.9 229.2v.6M396.9 229.9v.6M396.9 230.6v.6"/>
<path d="M397 232.1l.2 .4M398.1 232.5l-.5 1.2-.3-1.1 1.1-.2-1.4 .2h.3M398.3 231.8l-.2 .5M398.3 231.2v.4M398.3 220.1v.6M398.3 220.8v.6M398.3 221.5v.6M398.3 222.3v.6M398.3 223v.6M398.3 223.7v.6M398.3 224.5v.6M398.3 225.2v.6"/>
<path d="M398.3 225.9v.6M398.3 226.7v.6M398.3 227.4v.6M398.3 228.2v.5M398.3 228.9v.6M398.3 229.7v.5M398.3 230.4v.6M417.8 229.8l.5 .1-.5 .4-2.6 .3-.5-.2 .5-.4M417.8 230.3l.5 .2-.5 .5-2.6 .2-.5-.2 .5-.4M417.8 231l-.2 .4h-2.2l-.2-.2M417.8 220.4l.5 .2-.5 .4-2.6 .2-.5-.1 .5-.4M417.8 221l.5 .2-.5 .5-2.6 .2-.5-.2 .5-.5"/>
<path d="M417.8 221.7l.5 .1-.5 .5-2.6 .2-.5-.2 .5-.4M417.8 222.3l.5 .2-.5 .4-2.6 .2-.5-.2 .5-.4M417.8 222.9l.5 .2-.5 .4-2.6 .2-.5-.1 .5-.5M417.8 223.5l.5 .2-.5 .4-2.6 .3-.5-.2 .5-.5M417.8 224.1l.5 .2-.5 .5-2.6 .2-.5-.2 .5-.4M417.8 224.8l.5 .1-.5 .5-2.6 .2-.5-.2 .5-.4M417.8 225.4l.5 .2-.5 .4-2.6 .2-.5-.1 .5-.5M417.8 226l.5 .2-.5 .4-2.6 .2-.5-.1 .5-.5M417.8 226.6l.5 .2-.5 .5-2.6 .2-.5-.2 .5-.5M417.8 227.3l.5 .1-.5 .5-2.6 .2-.5-.2 .5-.4M417.8 227.9l.5 .2-.5 .4-2.6 .2-.5-.2 .5-.4M417.8 228.5l.5 .2-.5 .4-2.6 .2-.5-.1 .5-.5"/>
<path d="M417.8 229.1l.5 .2-.5 .5-2.6 .2-.5-.2 .5-.5M428.6 222.6h5.4M430 224.5l.4-.2 2.2-.2-2.2 .5zM430 225.6l.4-.2 1.8-.4 .4 .1zM430 226.7l.4-.3 1.8-.3 .4 .1zM430 227.7l.4-.3 2.2-.2zM430 228.7l.4-.2 1.8-.4 .4 .1zM430 223.5l.4-.2 1.8-.4 .4 .2zM430 229.8l.4-.3 2.2-.2zM430.4 230.7l1.5-.4 .5 .1-1.4 .4zM430.4 222.6v.7M430.4 223.6v.7"/>
<path d="M430.4 224.6v.8M430.4 225.6v.8M430.4 226.7v.7M430.4 227.7v.8M430.4 228.8v.5M430.4 229.3l.1 .2M430.5 229.8l.1 .3M430.6 230.1l.2 .4M431.7 230.6l-.4 .8-.3-.6M432 230.1l-.1 .2M432.1 229.5l-.1 .6M432.2 222.6v.3"/>
<path d="M432.2 223.3v.7M432.2 224.3v.7M432.2 225.4v.7M432.2 226.4v.7M432.2 227.4v.7M432.2 228.4v.8M434.4 222.1l-.4 .5M434.4 222.1v-.9h-6.2l.1 1.1 .3 .3M54.8 257.7h83.8M55.8 256.7v10.8M56.6 257l-1.5 1.5M137.6 256.7v10.8"/>
<path d="M138.4 257l-1.5 1.5M352.4 247.2v2.3h17.6v-2.3a21.9 21.9 0 0 0-17.6 0M357 255h8v1h-8zM359.4 249.5h3.5v5.5h-3.5zM429.6 253.6l.2-.1h4.2l.3 .4-.3 .4h-4.3l-.2-.2zM446.3 255.6v-3.6h-34.8v3.6h34.9M55.8 267.6h81.8v4h-81.8zM59.8 267.6v4M133.6 267.6v4M133.7 279h28M145.6 278.3l1.5 1.4M146.3 278v6"/>
<path d="M159.9 278.3l1.5 1.4M160.7 278v61.8M133.7 283h13.7M145.6 282.2l1.5 1.6M181.9 298h70.5M182.9 297v8.2M183.6 297.2l-1.4 1.5M251.4 297v8.2M252.2 297.2l-1.5 1.5M257.5 299.3v5.9M258.3 299.6l-1.5 1.5M261.5 299.3v5.9"/>
<path d="M262.3 299.6l-1.5 1.5M304 299.6v5.5M304.8 299.9l-1.5 1.5M350.6 299.6v5.5M351.4 299.9l-1.5 1.5M354.3 300h6M355.3 299v6.1M356.1 299.2l-1.5 1.5M359.3 299v6.1M360.1 299.2l-1.5 1.5M174.2 305.2h8.6M174.5 304.5l1.5 1.5"/>
<path d="M175.3 304.3v37.6M182.9 305.2h68.5v35.7h-68.5zM256.5 300.3h6M257.5 305.2h4v35.7h-4zM295.9 305.1h8.1M296.2 304.4l1.4 1.5M296.9 304.2v37.6M303.1 300.7h48.5M304.1 305.1h46.5v35.7h-46.5zM355.3 305.1h4v35.7h-4zM55.5 339v10M59.8 334.8v4v-4h-4v-51.8h4v-4h73.8v4h4v51.8h-4v4h-73.8"/>
<path d="M133.7 338.8h28M137.5 339.2v9.8M159.9 338.1l1.5 1.5M389.3 331.9h71.7M390.3 336.8h69.7l.1 4h-69.9zM390.3 331v5.8M391 331.2l-1.5 1.5M460 331v5.8M460.7 331.2l-1.5 1.5M462 327.9h6M463 326.9v5.3M463 332.2h4v8.6h-4z"/>
<path d="M463.7 327.2l-1.5 1.5M467 326.9v5.3M467 332.2h7M467.7 327.2l-1.5 1.5M472.3 331.5l1.5 1.5M473 331.2v10.6M54.4 348h84.1M56.2 347.2l-1.5 1.5M138.3 347.2l-1.6 1.5M174.2 340.9h8.6M174.5 340.1l1.5 1.5M295.9 340.8h8.1"/>
<path d="M296.2 340l1.4 1.6M467 340.8h7M472.3 340.1l1.5 1.5"/>
<circle cx="62.7" cy="114.4" r=".89"/>
<circle cx="135.4" cy="114.4" r=".89"/>
<circle cx="62.7" cy="123.6" r=".89"/>
<circle cx="135.4" cy="123.6" r=".89"/>
<circle cx="360.2" cy="138.6" r="1.02"/>
<circle cx="76.5" cy="157.2" r=".89"/>
<circle cx="123" cy="157.2" r=".89"/>
<circle cx="234.4" cy="147.2" r=".89"/>
<circle cx="323.9" cy="152.3" r="1.02"/>
<circle cx="360.2" cy="152.3" r="1.02"/>
<circle cx="430.5" cy="153.9" r="1.23"/>
<circle cx="80.9" cy="226.9" r=".72"/>
<circle cx="85.9" cy="226.9" r=".72"/>
<circle cx="90.4" cy="226.9" r=".72"/>
<circle cx="425" cy="253.8" r=".47"/>
<circle cx="439.7" cy="253.8" r=".47"/>
<circle cx="57.7" cy="269.5" r=".47"/>
<circle cx="135.6" cy="269.7" r=".47"/>
<circle cx="360.7" cy="267" r="6.4"/>
<circle cx="59.7" cy="288.5" r="1.23"/>
<circle cx="132.2" cy="288.5" r="1.23"/>
<circle cx="259.5" cy="310.5" r=".51"/>
<circle cx="357.4" cy="310.4" r=".51"/>
<circle cx="59.7" cy="330.3" r="1.23"/>
<circle cx="132.2" cy="330.3" r="1.23"/>
<circle cx="259.5" cy="322" r=".51"/>
<circle cx="259.5" cy="333.7" r=".51"/>
<circle cx="357.4" cy="321.9" r=".51"/>
<circle cx="357.4" cy="333.6" r=".51"/>
<circle cx="465.1" cy="338.6" r=".51"/>
<circle cx="465.1" cy="334.5" r=".51"/>
</g>
<g fill="#fff" stroke="#fff" stroke-width=".27">
<path d="M544.7 158.1l30.7 4.3h-30.7z"/>
<path d="M544.7 158.1h25l5.7 4.3z"/>
<path d="M569.7 143.6h5.7l-5.7 14.5z"/>
<path d="M575.4 143.6v18.8l-5.7-4.3z"/>
</g>
<path d="M544.7 158.1h25v-14.5h5.7v18.8h-30.7z" fill="none" stroke="#fff" stroke-width=".27"/>
<g fill="#000" stroke="#000" stroke-width=".27">
<path d="M23.4 8.9l.5 399v-398.5zM23.4 8.9l.5 399-.5 .5z"/>
<path d="M79.5 6.7l.2 2.5v-2.5zM79.5 6.7l.2 2.5h-.2z"/>
<path d="M129.5 6.7l.2 2.5v-2.5zM129.5 6.7l.2 2.5h-.2z"/>
<path d="M179.5 6.7l.2 2.5v-2.5zM179.5 6.7l.2 2.5h-.2z"/>
<path d="M229.5 6.7l.2 2.5v-2.5zM229.5 6.7l.2 2.5h-.2z"/>
<path d="M279.5 6.7l.2 2.5v-2.5zM279.5 6.7l.2 2.5h-.2z"/>
<path d="M329.5 6.7l.2 2.5v-2.5zM329.5 6.7l.2 2.5h-.2z"/>
<path d="M379.5 6.7l.2 2.5v-2.5zM379.5 6.7l.2 2.5h-.2z"/>
<path d="M429.5 6.7l.2 2.5v-2.5zM429.5 6.7l.2 2.5h-.2z"/>
<path d="M479.5 6.7l.2 2.5v-2.5zM479.5 6.7l.2 2.5h-.2z"/>
<path d="M529.5 6.7l.2 2.5v-2.5zM529.5 6.7l.2 2.5h-.2z"/>
<path d="M579.5 6.7l.2 2.5v-2.5zM579.5 6.7l.2 2.5h-.2z"/>
<path d="M23.9 9.4h558.4l.5-.5zM23.4 8.9h559.4l-558.9 .5z"/>
<path d="M592.5 .1l.2 418v-418zM592.5 .1l.2 418h-.2z"/>
<path d="M21.1 58.2h2.5v-.2zM21.1 58h2.5l-2.5 .2z"/>
<path d="M582.6 58.2h2.5v-.2zM582.6 58h2.5l-2.5 .2z"/>
<path d="M21.1 108.2h2.5v-.2zM21.1 108h2.5l-2.5 .2z"/>
<path d="M582.6 108.2h2.5v-.2zM582.6 108h2.5l-2.5 .2z"/>
<path d="M21.1 158.3h2.5v-.3zM21.1 158h2.5l-2.5 .3z"/>
<path d="M519.7 158.3h50v-.3zM519.7 158h50l-50 .3z"/>
<path d="M582.6 158.3h2.5v-.3zM582.6 158h2.5l-2.5 .3z"/>
<path d="M21.1 208.2h2.5v-.2zM21.1 208h2.5l-2.5 .2z"/>
<path d="M519.7 208.2h50v-.2zM519.7 208h50l-50 .2z"/>
<path d="M582.6 208.2h2.5v-.2zM582.6 208h2.5l-2.5 .2z"/>
<path d="M519.7 224.9h50v-.2zM519.7 224.7h50l-50 .2z"/>
<path d="M21.1 258.2h2.5v-.2zM21.1 258h2.5l-2.5 .2z"/>
<path d="M519.7 241.4v.2l50-.2zM519.7 241.6l50-.2v.2z"/>
<path d="M519.7 258v.2l50-.2zM519.7 258.2l50-.2v.2z"/>
<path d="M519.7 258v.2l50-.2zM519.7 258.2l50-.2v.2z"/>
<path d="M519.7 258v.2l50-.2zM519.7 258.2l50-.2v.2z"/>
<path d="M519.7 258v.2l50-.2zM519.7 258.2l50-.2v.2z"/>
<path d="M519.7 241.6h50v-.2zM519.7 241.4h50l-50 .2z"/>
<path d="M582.6 258.2h2.5v-.2zM582.6 258h2.5l-2.5 .2z"/>
<path d="M519.7 274.7v.2l50-.2zM519.7 274.9l50-.2v.2z"/>
<path d="M519.7 291.4v.2l50-.2zM519.7 291.6l50-.2v.2z"/>
<path d="M519.7 291.4v.2l50-.2zM519.7 291.6l50-.2v.2z"/>
<path d="M21.1 308.2h2.5v-.2zM21.1 308h2.5l-2.5 .2z"/>
<path d="M519.7 318.1h50zM519.7 318.2l50-.1z"/>
<path d="M519.7 313.1h50zM519.7 313.2l50-.1z"/>
<path d="M519.7 308v.2l50-.2zM519.7 308.2l50-.2v.2z"/>
<path d="M582.6 308.2h2.5v-.2zM582.6 308h2.5l-2.5 .2z"/>
<path d="M582.6 308.2h2.5v-.2zM582.6 308h2.5l-2.5 .2z"/>
<path d="M519.7 338.1h50zM519.7 338.2l50-.1z"/>
<path d="M519.7 333.1h50zM519.7 333.2l50-.1z"/>
<path d="M519.7 328.1h50zM519.7 328.2l50-.1z"/>
<path d="M519.7 323.1h50zM519.7 323.2l50-.1z"/>
<path d="M21.1 358.2h2.5v-.1zM21.1 358.1h2.5l-2.5 .1z"/>
<path d="M519.7 358.1v.1l50-.1zM519.7 358.2l50-.1v.1z"/>
<path d="M519.7 358.1v.1l50-.1zM519.7 358.2l50-.1v.1z"/>
<path d="M519.7 353.1h50zM519.7 353.2l50-.1z"/>
<path d="M519.7 348.1h50zM519.7 348.2l50-.1z"/>
<path d="M519.7 343.1h50zM519.7 343.2l50-.1z"/>
<path d="M569.7 358.2h2.5v-.1zM569.7 358.1h2.5l-2.5 .1z"/>
<path d="M569.7 358.2h2.5v-.1zM569.7 358.1h2.5l-2.5 .1z"/>
<path d="M582.6 358.2h2.5v-.1zM582.6 358.1h2.5l-2.5 .1z"/>
<path d="M582.6 358.2h2.5v-.1zM582.6 358.1h2.5l-2.5 .1z"/>
<path d="M0 418.1v.1l592.6-.1zM0 418.2l592.6-.1v.1z"/>
<path d="M23.9 407.9l-.5 .5 558.9-.5zM23.4 408.4l558.9-.5 .5 .5z"/>
<path d="M79.5 408.1l.2 2.5v-2.5zM79.5 408.1l.2 2.5h-.2z"/>
<path d="M129.5 408.1l.2 2.5v-2.5zM129.5 408.1l.2 2.5h-.2z"/>
<path d="M179.5 408.1l.2 2.5v-2.5zM179.5 408.1l.2 2.5h-.2z"/>
<path d="M229.5 408.1l.2 2.5v-2.5zM229.5 408.1l.2 2.5h-.2z"/>
<path d="M279.5 408.1l.2 2.5v-2.5zM279.5 408.1l.2 2.5h-.2z"/>
<path d="M329.5 408.1l.2 2.5v-2.5zM329.5 408.1l.2 2.5h-.2z"/>
<path d="M379.5 408.1l.2 2.5v-2.5zM379.5 408.1l.2 2.5h-.2z"/>
<path d="M429.5 408.1l.2 2.5v-2.5zM429.5 408.1l.2 2.5h-.2z"/>
<path d="M479.5 408.1l.2 2.5v-2.5zM479.5 408.1l.2 2.5h-.2z"/>
<path d="M519.6 408.1v2.5h.2zM519.6 408.1h.2v2.5z"/>
<path d="M529.5 408.1l.2 2.5v-2.5zM529.5 408.1l.2 2.5h-.2z"/>
<path d="M529.6 408.1l.2 2.5v-2.5zM529.6 408.1l.2 2.5h-.2z"/>
<path d="M544.6 408.1l.2 2.5v-2.5zM544.6 408.1l.2 2.5h-.2z"/>
<path d="M569.4 408.1l.5 2.5v-2.5zM569.4 408.1l.5 2.5h-.5z"/>
<path d="M582.3 9.4v398.5l.5 .5zM582.3 9.4l.5-.5v399.5z"/>
</g>
<text font-size="13.4" x="528.8" y="388">A712</text>
<g font-size="9.8">
<text x="312.5" y="180.7">x2</text>
<text x="223.9" y="242.8">x4</text>
<text x="304" y="355.9">x2</text>
</g>
<text font-size="5" x="522.6" y="185.4">MO-D_2_CAMERA</text>
<g font-size="2.5">
<text x="49.3" y="8">1</text>
<text x="103.9" y="8">2</text>
<text x="153.9" y="8">3</text>
<text x="203.9" y="8">4</text>
<text x="253.9" y="8">5</text>
<text x="303.9" y="8">6</text>
<text x="353.9" y="8">7</text>
<text x="403.9" y="8">8</text>
<text x="453.9" y="8">9</text>
<text x="503.2" y="8">10</text>
<text x="553.3" y="8">11</text>
<text x="583.8" y="34">F</text>
<text x="20.9" y="84">E</text>
<text x="583.7" y="84">E</text>
<text x="21" y="134">F</text>
<text x="583.8" y="134">F</text>
<text x="520.5" y="151.1">POLITECNICO DI MILANO</text>
<text x="520.6" y="154.1">SCUOLA DEL DESIGN</text>
<text x="520.6" y="157.2">C.L. DESIGN DEGLI INTERNI</text>
<text x="520.7" y="160.9">PROGETTO:</text>
<text x="20.7" y="184">G</text>
<text x="583.6" y="184">G</text>
<text x="520.7" y="210.9">CORSO:</text>
<text x="531" y="214.3">STRUMENTI E METODI</text>
<text x="534.8" y="217.4">DEL PROGETTO</text>
<text x="520.7" y="227.6">DOCENTE:</text>
<text x="20.8" y="234">H</text>
<text x="533.3" y="234">MARCO FERRARA</text>
<text x="583.7" y="234">H</text>
<text x="520.7" y="244.3">STUDENTI:</text>
<text x="532.6" y="247.7">SOPHIE TORREANO</text>
<text x="520.7" y="260.9">OGGETTO:</text>
<text x="532.4" y="267.1">HEMNES 901.212.34</text>
<text x="520.7" y="277.6">NOTE:</text>
<text x="21.1" y="284">J</text>
<text x="544.2" y="284">-</text>
<text x="583.9" y="284">J</text>
<text x="520.7" y="294.3">NOME FILE:</text>
<text x="528.1" y="300.5">HEMNES 901.212.34 2.dwg</text>
<text x="520.6" y="311.5">VERS</text>
<text x="560.6" y="311.5">DATA</text>
<text x="20.9" y="334">K</text>
<text x="583.7" y="334">K</text>
<text x="520.7" y="356.5">A</text>
<text x="554.3" y="356.5">2017.06.13</text>
<text x="520.7" y="361.1">TAVOLA NO.:</text>
<text x="555.5" y="361.1">03 DI</text>
<text x="564" y="361.1">03</text>
<text x="21" y="384">L</text>
<text x="583.9" y="384">L</text>
<text x="520.6" y="406.5">REV:</text>
<text x="520.7" y="403.6">DATA:</text>
<text x="530.6" y="406.5">A</text>
<text x="530.6" y="403.5">2017/06/16</text>
<text x="545.6" y="403.5">SCALA:</text>
<text x="545.6" y="406.5">FORMATO:</text>
<text x="560.2" y="403.5">1:10</text>
<text x="562.1" y="406.5">A1</text>
<text x="47.4" y="411.5">1</text>
<text x="103.9" y="411.5">2</text>
<text x="153.9" y="411.5">3</text>
<text x="203.9" y="411.5">4</text>
<text x="253.9" y="411.5">5</text>
<text x="303.9" y="411.5">6</text>
<text x="353.9" y="411.5">7</text>
<text x="403.9" y="411.5">8</text>
<text x="453.9" y="411.5">9</text>
<text x="503.2" y="411.5">10</text>
<text x="520.2" y="410.6">0</text>
<text x="530.2" y="410.6">0.5m</text>
<text x="545.2" y="410.6">1.25m</text>
<text x="563.6" y="410.6">2.5m</text>
</g>
<g font-size="2.1">
<text x="98.5" y="64.1">460</text>
<text x="155.6" y="85.1" transform="rotate(90 155.6 85.1)">20</text>
<text x="338.9" y="118">234</text>
<text x="430.7" y="118.6">345</text>
<text x="155.6" y="125.8" transform="rotate(90 155.6 125.8)">350</text>
<text x="231.3" y="120.3">344</text>
<text x="376.9" y="134.1" transform="rotate(90 376.9 134.1)">76</text>
<text x="475.4" y="143.8" transform="rotate(90 475.4 143.8)">178</text>
<text x="284.9" y="145.8" transform="rotate(90 284.9 145.8)">159</text>
<text x="311.7" y="147.5" transform="rotate(-90 311.7 147.5)">178</text>
<text x="376.9" y="144.1" transform="rotate(90 376.9 144.1)">25</text>
<text x="376.9" y="153.3" transform="rotate(90 376.9 153.3)">7678</text>
<text x="150.2" y="210.9">750</text>
<text x="65.4" y="220.1">30</text>
<text x="237.2" y="223.6" transform="rotate(90 237.2 223.6)">20</text>
<text x="57.6" y="228.1" transform="rotate(-90 57.6 228.1)">30</text>
<text x="95" y="257.6">409</text>
<text x="146.3" y="282.2" transform="rotate(-90 146.3 282.2)">20</text>
<text x="215.4" y="297.9">343</text>
<text x="356.2" y="299.9">20</text>
<text x="258.4" y="300.2">20</text>
<text x="325.6" y="300.5">233</text>
<text x="160.6" y="310.7" transform="rotate(-90 160.6 310.7)">299</text>
<text x="175.1" y="324.9" transform="rotate(-90 175.1 324.9)">178</text>
<text x="296.8" y="324.8" transform="rotate(-90 296.8 324.8)">178</text>
<text x="463.8" y="327.8">20</text>
<text x="423.4" y="331.9">348</text>
<text x="473.1" y="335.4" transform="rotate(90 473.1 335.4)">43</text>
<text x="95.3" y="347.9">82</text>
</g>
</svg>
